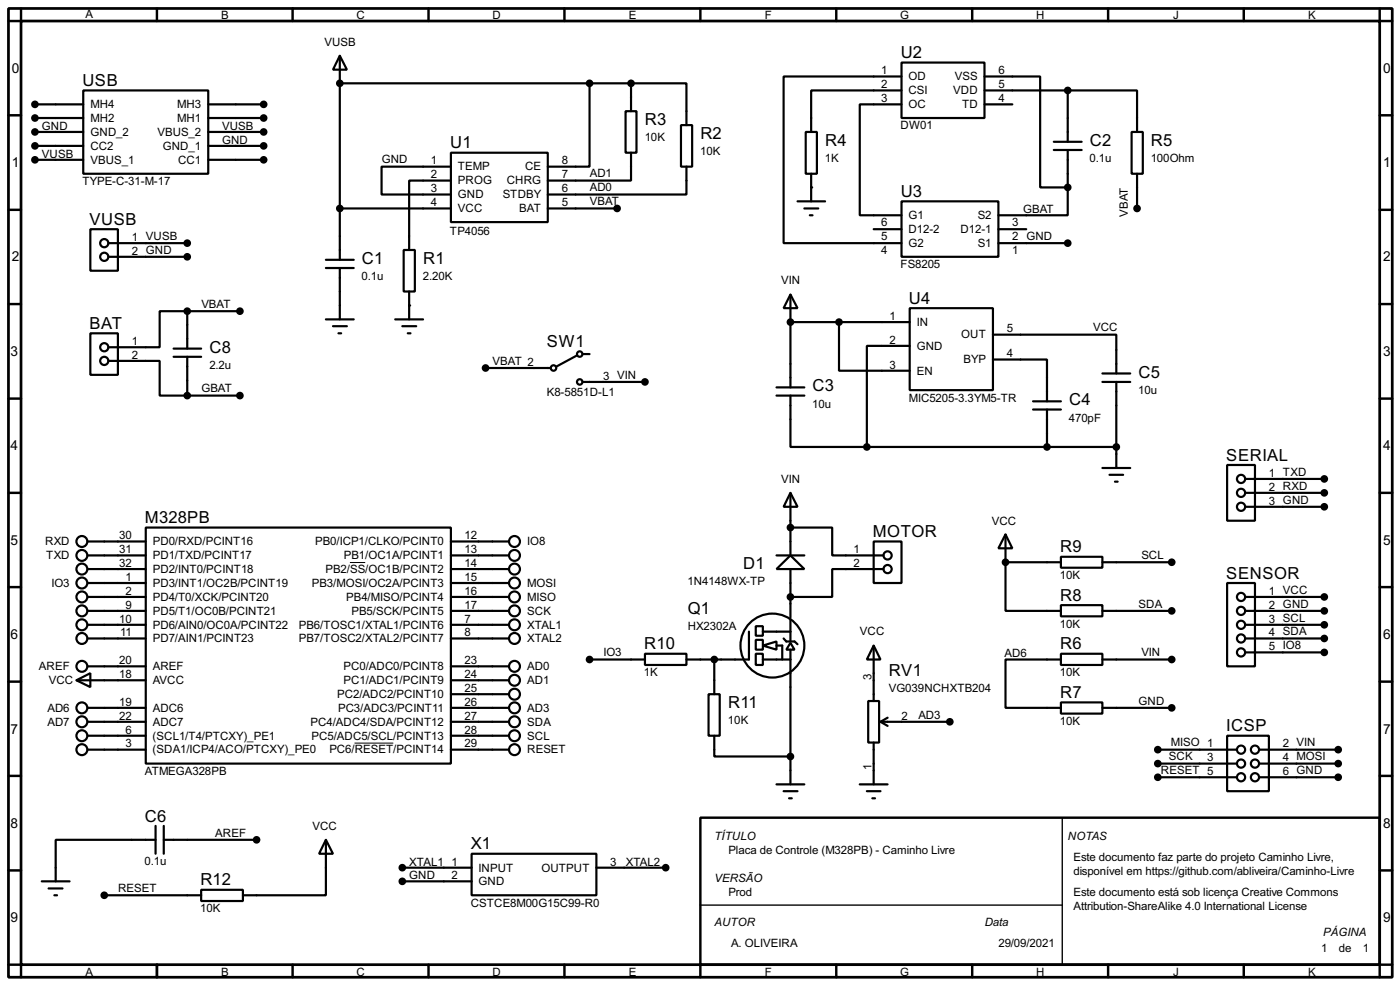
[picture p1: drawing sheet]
<svg xmlns="http://www.w3.org/2000/svg" width="256mm" height="180mm" viewBox="0 0 256 180" stroke-linecap="round" stroke-linejoin="round" font-family="sans-serif">
<path d="M1.6 1.6h253.5v177.3h-253.5zM3.9 3.9h248.9v172.7h-248.9z" fill="none" stroke="#000" stroke-width=".5"/>
<g fill="none" stroke="#000" stroke-width=".45">
<path d="M3.9 1.6v2.3h-2.3M28.8 1.6v2.3M53.6 1.6v2.3M78.5 1.6v2.3M103.4 1.6v2.3M128.3 1.6v2.3M153.2 1.6v2.3M178.1 1.6v2.3M203 1.6v2.3M227.9 1.6v2.3M252.8 1.6v2.3h2.3M1.6 21.1h2.3"/>
<path d="M1.6 38.4h2.3M252.8 21.1h2.3M252.8 38.4h2.3M1.6 55.7h2.3M252.8 55.7h2.3M1.6 73h2.3M252.8 73h2.3M1.6 90.2h2.3M252.8 90.2h2.3M1.6 107.5h2.3M252.8 107.5h2.3M1.6 124.8h2.3"/>
<path d="M252.8 124.8h2.3M1.6 142h2.3M1.6 159.3h2.3M128.3 149.7h124.5v26.9h-124.5zM252.8 142h2.3M252.8 159.3h2.3M1.6 176.6h2.3v2.3M28.8 176.6v2.3M53.6 176.6v2.3M78.5 176.6v2.3M103.4 176.6v2.3M128.3 176.6v2.3"/>
<path d="M153.2 176.6v2.3M178.1 176.6v2.3M203 176.6v2.3M227.9 176.6v2.3M255.1 176.6h-2.3v2.3"/>
</g>
<path d="M194.6 149.7v26.9M128.3 165.7h66.3" fill="none" stroke="#000" stroke-width=".25"/>
<g fill="none" stroke="#000" stroke-width=".4">
<path d="M6.4 19.1h8.9M15.3 16.6h22.9v15.2h-22.9zM38.2 19.1h10.1M62.3 10.2l1.3 2.6h-2.6zM62.3 10.2v37.4M62.3 15.3h53.3M108 15.3v15.2h-7.6M115.6 15.3h10.2v7.6M115.6 15.3v5.1M165.2 11.5h15.2v10.1h-15.2zM165.2 16.6h-16.6v7.6M165.2 14h-21.6v30.5h21.6"/>
<path d="M165.2 19.1h-7.7v20.3h7.7M180.4 14h10.2v20.3h5M180.4 16.6h15.2M180.4 19.1h5.1M195.6 16.6h12.7v7.6M195.6 16.6v9.4M6.4 26.7h8.9M6.4 24.2h8.9M6.4 29.3h8.9M6.4 21.6h8.9M38.2 26.7h10.1M38.2 24.2h10.1"/>
<path d="M38.2 29.3h10.1M38.2 21.6h10.1M62.3 38.2h20.3M82.6 28h17.8v12.7h-17.8zM82.6 30.5h-12.7v5.1h12.7M82.6 33.1h-7.6v12.7M100.4 38.2h12.7M114.6 20.4h2v7.6h-2zM115.6 28v5.1h-15.2M124.8 22.9h2v7.6h-2zM125.8 30.5v5.1h-25.4M146.1 36.9h5.1"/>
<path d="M147.4 38.2h2.5M147.6 24.2h2.1v7.6h-2.1zM148.4 39.4h.5M148.6 31.8v5.1M165.2 36.9h17.7v10.1h-17.7zM193.1 26h5.1M193.1 27.5h5.1M195.6 34.3v5.1h-12.7M195.6 27.5v6.8M207.3 24.2h2.1v7.6h-2.1zM208.3 31.8v6.4M16.6 42h5v7.6h-5z"/>
<path d="M19.9 44.5h14.4M19.9 47h14.4M34.3 57h-5v6.6h-9.4M34.3 57v6.8M34.3 57h9.7M59.7 49.1h5.1M59.7 47.6h5.1M59.7 58.5h5.1M61 59.7h2.6M62.3 49.1v9.4M72.4 58.5h5.1M73.7 59.7h2.6"/>
<path d="M74 45.8h2v7.6h-2zM75 53.4v5.1M144.8 53.9l1.3 2.5h-2.5zM144.8 59h21.9M144.8 53.9v17M153.7 59v8.9h13M160.1 42h5.1M166.7 56.4h15.2v15h-15.2zM182.9 44.5h12.7M182.9 42h5.1M16.6 61h5v7.6h-5zM19.9 66.1h9.4v6.3h5"/>
<path d="M31.8 63.8h5.1M31.8 65.3h5.1M34.3 65.3v7.1M34.3 72.4h9.7M62 61h.5M74.7 61h.5M89 67.4h11.9M105.7 65.1l-3.8 2M106.7 69.9h11.5M106.7 64.8h1.3M142.3 72.4h5.1M142.3 70.9h5.1"/>
<path d="M144.8 72.4v9.4h14M166.7 63.3h-7.9v18.5M181.9 61.3h22.6v7.1M181.9 65.8h9.9v7.7M189.3 73.5h5.1M189.3 75h5.1M191.8 75v6.8M202 69.9h5.1M202 68.4h5.1M204.5 69.9v15.8M16.1 99.1h10.6M26.7 96.6h55.9v43.2h-55.9z"/>
<path d="M82.6 99.1h10.7M144.8 90.2l1.3 2.6h-2.5zM144.8 96.6h7.7v5.1h9.4M144.8 90.2v11.5M158.8 81.8h45.7M160.1 99.1h5.1v7.6h-5.1zM184.2 97.8l1.3 2.6h-2.6zM184.2 97.8v5.1M202 85.7h5.1M203.3 86.9h2.5M204.3 88.2h.5M224.8 85.1h5.1v10.2h-5.1z"/>
<path d="M228.1 87.7h14.5M228.1 90.2h14.5M228.1 92.8h14.5M16.1 116.9h10.6M16.1 114.4h10.6M16.1 111.8h10.6M16.1 109.3h10.6M16.1 106.7h10.6M16.1 104.2h10.6M16.1 101.7h10.6M82.6 116.9h10.7M82.6 114.4h10.7"/>
<path d="M82.6 111.8h10.7M82.6 109.3h10.7M82.6 106.7h10.7M82.6 104.2h10.7M82.6 101.7h10.7M118.2 119.7h7.6v2h-7.6zM137.2 115.6v5.1h-11.4M138.5 114.6h1.3v1.8h-1.3zM138.5 119.7h1.3v2h-1.3zM138.5 117.1h1.3v1.8h-1.3zM139.8 118.2l2.5-.8v1.5zM139.8 115.6h5"/>
<path d="M142.3 104.2l2.5-2.5 2.6 2.5zM142.3 101.7h5.1M142.3 118.2h1v2.5M143.6 116.9l.5 .5h1.5l.5 .5M144.8 117.7l.8 1.2h-1.5zM144.8 104.2v8.9M144.8 113.3v4.1M144.8 118.9v24.7M160.1 118.2l1.2 2.5h-2.5zM160.1 118.2v10.1M161.9 104.2h-9.4v5.1h-7.7M184.2 102.9v8.9h10.2"/>
<path d="M184.2 102.9h10.2M194.4 110.8h7.6v2h-7.6zM194.4 101.9h7.6v2h-7.6zM194.4 119.7h7.6v2h-7.6zM202 111.8h12.7M202 102.9h12.7M224.8 106.7h5.1v15.3h-5.1zM228.1 116.9h14.5M228.1 114.4h14.5M228.1 111.8h14.5M228.1 109.3h14.5M228.1 119.4h14.5"/>
<path d="M14 124.5l2.6-1.3v2.6zM14 124.5h12.7M16.1 122h10.6M16.1 129.6h10.6M16.1 132.1h10.6M16.1 134.7h10.6M16.1 137.2h10.6M82.6 122h10.7M82.6 124.5h10.7M82.6 127.1h10.7M82.6 129.6h10.7M82.6 132.1h10.7"/>
<path d="M82.6 134.7h10.7M82.6 137.2h10.7M108 120.7h10.2M129.8 127.1h2.1v7.6h-2.1zM130.9 134.7v3.8h13.9M130.9 120.7v6.4M139.8 120.7h5M159.1 128.3h2v7.6h-2zM160.1 135.9v7.7M161.3 132.1h12.7M161.3 132.1l1.3 .8M162.6 131.4l-1.3 .7"/>
<path d="M194.4 128.6h7.6v2h-7.6zM194.4 120.7h-10.2v8.9h10.2M202 129.6h12.7M202 120.7h12.7M212.1 137.2h14.5M212.1 139.8h14.5M224.8 134.7h7.7v10.1h-7.7zM230.7 137.2h14.5M230.7 139.8h14.5M28.5 153.7h-18.3v7.6M28.5 151.2v5.1M30 153.7h17"/>
<path d="M30 151.2v5.1M59.7 153.7l1.3 2.6h-2.5zM59.7 153.7v10.2h-15.2M73.7 158.8h12.7M86.4 156.3h22.9v7.6h-22.9zM109.3 158.8h12.7M142.3 143.6h5.1M143.6 144.8h2.5M144.6 146.1h.5M157.5 143.6h5.1M158.8 144.8h2.5M159.8 146.1h.5"/>
<path d="M212.1 142.3h14.5M230.7 142.3h14.5M7.7 161.3h5.1M8.9 162.6h2.6M10 163.9h.5M19.1 163.9h17.8M36.9 162.9h7.6v2h-7.6zM73.7 161.3h12.7"/>
<circle cx="19.1" cy="47" r=".75"/>
<circle cx="19.1" cy="44.5" r=".75"/>
<circle cx="19.1" cy="66.1" r=".75"/>
<circle cx="19.1" cy="63.6" r=".75"/>
<circle cx="101.4" cy="67.4" r=".5"/>
<circle cx="106.2" cy="64.8" r=".5"/>
<circle cx="106.2" cy="69.9" r=".5"/>
<circle cx="15" cy="99.1" r="1"/>
<circle cx="94.2" cy="99.1" r="1"/>
<circle cx="227.3" cy="90.2" r=".75"/>
<circle cx="227.3" cy="92.8" r=".75"/>
<circle cx="227.3" cy="87.7" r=".75"/>
<circle cx="15" cy="109.3" r="1"/>
<circle cx="15" cy="114.4" r="1"/>
<circle cx="15" cy="106.7" r="1"/>
<circle cx="15" cy="104.2" r="1"/>
<circle cx="15" cy="111.8" r="1"/>
<circle cx="15" cy="101.7" r="1"/>
<circle cx="15" cy="116.9" r="1"/>
<circle cx="94.2" cy="114.4" r="1"/>
<circle cx="94.2" cy="104.2" r="1"/>
<circle cx="94.2" cy="106.7" r="1"/>
<circle cx="94.2" cy="111.8" r="1"/>
<circle cx="94.2" cy="116.9" r="1"/>
<circle cx="94.2" cy="109.3" r="1"/>
<circle cx="94.2" cy="101.7" r="1"/>
<circle cx="141.5" cy="118.2" r="5.9"/>
<circle cx="162.6" cy="101.7" r=".75"/>
<circle cx="162.6" cy="104.2" r=".75"/>
<circle cx="227.3" cy="116.9" r=".75"/>
<circle cx="227.3" cy="114.4" r=".75"/>
<circle cx="227.3" cy="109.3" r=".75"/>
<circle cx="227.3" cy="119.4" r=".75"/>
<circle cx="227.3" cy="111.8" r=".75"/>
<circle cx="15" cy="137.2" r="1"/>
<circle cx="15" cy="129.6" r="1"/>
<circle cx="15" cy="132.1" r="1"/>
<circle cx="15" cy="134.7" r="1"/>
<circle cx="15" cy="122" r="1"/>
<circle cx="94.2" cy="122" r="1"/>
<circle cx="94.2" cy="132.1" r="1"/>
<circle cx="94.2" cy="129.6" r="1"/>
<circle cx="94.2" cy="127.1" r="1"/>
<circle cx="94.2" cy="124.5" r="1"/>
<circle cx="94.2" cy="134.7" r="1"/>
<circle cx="94.2" cy="137.2" r="1"/>
<circle cx="227.3" cy="137.2" r=".75"/>
<circle cx="227.3" cy="139.8" r=".75"/>
<circle cx="229.9" cy="137.2" r=".75"/>
<circle cx="229.9" cy="139.8" r=".75"/>
<circle cx="227.3" cy="142.3" r=".75"/>
<circle cx="229.9" cy="142.3" r=".75"/>
</g>
<g fill="#000">
<circle cx="62.3" cy="15.3" r=".2"/>
<circle cx="148.6" cy="34.3" r=".2"/>
<circle cx="75" cy="55.9" r=".2"/>
<circle cx="144.8" cy="59" r=".2"/>
<circle cx="184.2" cy="102.9" r=".2"/>
</g>
<path d="M64.1 103h2.8M65 136h7.1" fill="none" stroke="#000" stroke-width=".18"/>
<g fill="#000" stroke="#000" stroke-width=".4">
<circle cx="6.4" cy="19.1" r=".5"/>
<circle cx="48.3" cy="19.1" r=".5"/>
<circle cx="62.2" cy="15.3" r=".5"/>
<circle cx="108" cy="15.3" r=".5"/>
<circle cx="115.6" cy="15.3" r=".5"/>
<circle cx="195.6" cy="16.6" r=".5"/>
<circle cx="6.4" cy="24.2" r=".5"/>
<circle cx="6.4" cy="21.6" r=".5"/>
<circle cx="6.4" cy="29.3" r=".5"/>
<circle cx="6.4" cy="26.7" r=".5"/>
<circle cx="48.3" cy="24.2" r=".5"/>
<circle cx="48.3" cy="21.6" r=".5"/>
<circle cx="48.3" cy="29.3" r=".5"/>
<circle cx="48.3" cy="26.7" r=".5"/>
<circle cx="62.2" cy="38.2" r=".5"/>
<circle cx="113" cy="38.2" r=".5"/>
<circle cx="195.6" cy="34.3" r=".5"/>
<circle cx="208.3" cy="38.2" r=".5"/>
<circle cx="34.3" cy="44.5" r=".5"/>
<circle cx="34.3" cy="47" r=".5"/>
<circle cx="34.3" cy="57" r=".5"/>
<circle cx="43.9" cy="57" r=".5"/>
<circle cx="144.8" cy="59" r=".5"/>
<circle cx="153.7" cy="59" r=".5"/>
<circle cx="195.6" cy="44.5" r=".5"/>
<circle cx="34.3" cy="72.4" r=".5"/>
<circle cx="43.9" cy="72.4" r=".5"/>
<circle cx="88.9" cy="67.4" r=".5"/>
<circle cx="118.1" cy="69.9" r=".5"/>
<circle cx="144.8" cy="96.6" r=".5"/>
<circle cx="158.8" cy="81.8" r=".5"/>
<circle cx="191.8" cy="81.8" r=".5"/>
<circle cx="204.5" cy="81.8" r=".5"/>
<circle cx="242.6" cy="92.8" r=".5"/>
<circle cx="242.6" cy="90.2" r=".5"/>
<circle cx="242.6" cy="87.7" r=".5"/>
<circle cx="144.8" cy="109.3" r=".5"/>
<circle cx="184.2" cy="102.9" r=".5"/>
<circle cx="214.6" cy="102.9" r=".5"/>
<circle cx="214.6" cy="111.8" r=".5"/>
<circle cx="242.6" cy="114.4" r=".5"/>
<circle cx="242.6" cy="119.4" r=".5"/>
<circle cx="242.6" cy="109.3" r=".5"/>
<circle cx="242.6" cy="116.9" r=".5"/>
<circle cx="242.6" cy="111.8" r=".5"/>
<circle cx="108" cy="120.7" r=".5"/>
<circle cx="130.8" cy="120.7" r=".5"/>
<circle cx="144.8" cy="138.5" r=".5"/>
<circle cx="174" cy="132.1" r=".5"/>
<circle cx="212.1" cy="137.2" r=".5"/>
<circle cx="212.1" cy="139.8" r=".5"/>
<circle cx="214.6" cy="120.7" r=".5"/>
<circle cx="214.6" cy="129.6" r=".5"/>
<circle cx="245.1" cy="137.2" r=".5"/>
<circle cx="245.1" cy="139.8" r=".5"/>
<circle cx="47" cy="153.7" r=".5"/>
<circle cx="73.7" cy="158.8" r=".5"/>
<circle cx="121.9" cy="158.8" r=".5"/>
<circle cx="212.1" cy="142.3" r=".5"/>
<circle cx="245.1" cy="142.3" r=".5"/>
<circle cx="19.1" cy="163.9" r=".5"/>
<circle cx="73.7" cy="161.3" r=".5"/>
</g>
<g font-size="3.4">
<text x="165" y="10.6">U2</text>
<text x="15.1" y="15.7">USB</text>
<text x="118.2" y="22.9">R3</text>
<text x="82.5" y="27.2">U1</text>
<text x="128.3" y="25.4">R2</text>
<text x="151.2" y="26.7">R4</text>
<text x="199.7" y="26.7">C2</text>
<text x="210.9" y="26.7">R5</text>
<text x="16.4" y="41.2">VUSB</text>
<text x="165" y="36">U3</text>
<text x="66.3" y="48.3">C1</text>
<text x="77.5" y="48.3">R1</text>
<text x="166.5" y="55.6">U4</text>
<text x="16.4" y="60.2">BAT</text>
<text x="38.4" y="64.6">C8</text>
<text x="100.2" y="63.5">SW1</text>
<text x="148.9" y="71.6">C3</text>
<text x="208.6" y="69.1">C5</text>
<text x="195.9" y="74.2">C4</text>
<text x="224.7" y="84.3">SERIAL</text>
<text x="26.6" y="95.8">M328PB</text>
<text x="159.9" y="98.3">MOTOR</text>
<text x="194.2" y="101.1">R9</text>
<text x="136.2" y="104.2">D1</text>
<text x="224.7" y="105.9">SENSOR</text>
<text x="126" y="112.3">Q1</text>
<text x="194.2" y="110">R8</text>
<text x="118" y="118.9">R10</text>
<text x="194.2" y="118.9">R6</text>
<text x="162.9" y="123.7">RV1</text>
<text x="133.4" y="129.6">R11</text>
<text x="194.2" y="127.8">R7</text>
<text x="224.7" y="133.9">ICSP</text>
<text x="26.6" y="150.4">C6</text>
<text x="86.3" y="155.5">X1</text>
<text x="36.7" y="162.1">R12</text>
</g>
<g font-size="2.8">
<text x="2.2" y="13.4">0</text>
<text x="253.4" y="13.4">0</text>
<text x="2.2" y="30.6">1</text>
<text x="253.4" y="30.6">1</text>
<text x="2.2" y="47.9">2</text>
<text x="253.4" y="47.9">2</text>
<text x="1.9" y="65.2">3</text>
<text x="253.4" y="65.2">3</text>
<text x="1.9" y="82.4">4</text>
<text x="253.4" y="82.4">4</text>
<text x="1.9" y="99.7">5</text>
<text x="253.4" y="99.7">5</text>
<text x="1.9" y="117">6</text>
<text x="253.4" y="117">6</text>
<text x="1.9" y="134.3">7</text>
<text x="253.4" y="134.3">7</text>
<text x="1.9" y="151.5">8</text>
<text x="253.4" y="151.5">8</text>
<text x="1.9" y="168.8">9</text>
<text x="253.4" y="168.8">9</text>
</g>
<g font-size="2.4">
<text x="15.6" y="3.2">A</text>
<text x="40.5" y="3.5">B</text>
<text x="65.3" y="3.5">C</text>
<text x="90.2" y="3.5">D</text>
<text x="115.2" y="3.5">E</text>
<text x="140.1" y="3.5">F</text>
<text x="164.9" y="3.5">G</text>
<text x="189.8" y="3.5">H</text>
<text x="214.9" y="3.5">J</text>
<text x="239.6" y="3.5">K</text>
<text x="59.4" y="8.3">VUSB</text>
<text x="161.5" y="13.6">1</text>
<text x="161.5" y="16.2">2</text>
<text x="166.4" y="14.7">OD</text>
<text x="166.4" y="17.3">CSI</text>
<text x="174.6" y="17.3">VDD</text>
<text x="174.9" y="14.7">VSS</text>
<text x="182.9" y="13.6">6</text>
<text x="182.9" y="16.2">5</text>
<text x="7.7" y="23.8">GND</text>
<text x="16.6" y="22.3">MH2</text>
<text x="16.6" y="19.8">MH4</text>
<text x="32.5" y="22.3">MH1</text>
<text x="32.5" y="19.8">MH3</text>
<text x="40.7" y="23.8">VUSB</text>
<text x="161.5" y="18.7">3</text>
<text x="165" y="23.7">DW01</text>
<text x="166.4" y="19.8">OC</text>
<text x="176.2" y="19.8">TD</text>
<text x="182.9" y="18.7">4</text>
<text x="7.7" y="28.9">VUSB</text>
<text x="16.6" y="30">VBUS_1</text>
<text x="16.6" y="27.4">CC2</text>
<text x="16.6" y="24.9">GND_2</text>
<text x="28.8" y="24.9">VBUS_2</text>
<text x="29.8" y="27.4">GND_1</text>
<text x="32.6" y="30">CC1</text>
<text x="40.7" y="26.4">GND</text>
<text x="69.9" y="29.9">GND</text>
<text x="118.1" y="25.9">10K</text>
<text x="128.3" y="28.4">10K</text>
<text x="151.1" y="29.6">1K</text>
<text x="199.6" y="29.6">0.1u</text>
<text x="210.8" y="29.6">100Ohm</text>
<text x="15.1" y="33.9">TYPE-C-31-M-17</text>
<text x="78.9" y="30.1">1</text>
<text x="78.9" y="32.6">2</text>
<text x="78.9" y="35.2">3</text>
<text x="83.9" y="31.2">TEMP</text>
<text x="83.9" y="33.8">PROG</text>
<text x="92.8" y="33.8">CHRG</text>
<text x="96.2" y="31.2">CE</text>
<text x="102.9" y="35.2">6</text>
<text x="102.9" y="32.6">7</text>
<text x="102.9" y="30.1">8</text>
<text x="108" y="32.5">AD1</text>
<text x="108" y="35">AD0</text>
<text x="78.9" y="37.7">4</text>
<text x="83.9" y="36.3">GND</text>
<text x="83.9" y="38.8">VCC</text>
<text x="92.1" y="36.3">STDBY</text>
<text x="95.1" y="38.8">BAT</text>
<text x="102.9" y="37.7">5</text>
<text x="108" y="37.6">VBAT</text>
<text x="161.5" y="41.3">6</text>
<text x="166.4" y="40.1">G1</text>
<text x="179.1" y="40.1">S2</text>
<text x="185.5" y="41.3">3</text>
<text x="187.4" y="39">GBAT</text>
<text x="206.6" y="39.7" transform="rotate(-90 206.6 39.7)">VBAT</text>
<text x="24.2" y="44.1">1 VUSB</text>
<text x="24.2" y="46.6">2 GND</text>
<text x="82.4" y="43">TP4056</text>
<text x="161.5" y="46.4">4</text>
<text x="161.5" y="43.9">5</text>
<text x="166.4" y="45.2">G2</text>
<text x="166.4" y="42.7">D12-2</text>
<text x="176" y="42.7">D12-1</text>
<text x="179.1" y="45.2">S1</text>
<text x="185.5" y="46.4">1</text>
<text x="185.5" y="43.9">2 GND</text>
<text x="66.3" y="51.3">0.1u</text>
<text x="77.5" y="51.3">2.20K</text>
<text x="143.1" y="52.1">VIN</text>
<text x="165" y="49.1">FS8205</text>
<text x="36.9" y="56.3">VBAT</text>
<text x="163" y="58.6">1</text>
<text x="167.9" y="59.6">IN</text>
<text x="24.2" y="63.1">1</text>
<text x="24.2" y="65.6">2</text>
<text x="163" y="62.9">2</text>
<text x="167.9" y="64">GND</text>
<text x="176.1" y="62">OUT</text>
<text x="184.5" y="60.9">5</text>
<text x="184.5" y="65.4">4</text>
<text x="200.2" y="60.7">VCC</text>
<text x="36.9" y="71.8">GBAT</text>
<text x="38.4" y="67.5">2.2u</text>
<text x="90.2" y="66.7">VBAT 2</text>
<text x="110.5" y="69.5">3 VIN</text>
<text x="163" y="67.4">3</text>
<text x="167.9" y="68.6">EN</text>
<text x="176.5" y="66.5">BYP</text>
<text x="100.2" y="72.5">K8-5851D-L1</text>
<text x="148.8" y="74.6">10u</text>
<text x="166.5" y="73.5">MIC5205-3.3YM5-TR</text>
<text x="195.8" y="77.2">470pF</text>
<text x="208.5" y="72.1">10u</text>
<text x="143.1" y="88.4">VIN</text>
<text x="232.5" y="87.3">1 TXD</text>
<text x="232.5" y="89.8">2 RXD</text>
<text x="232.5" y="92.4">3 GND</text>
<text x="8.3" y="99.8">RXD</text>
<text x="21.9" y="101.2">31</text>
<text x="21.9" y="98.7">30</text>
<text x="28" y="99.8">PD0/RXD/PCINT16</text>
<text x="57.7" y="99.8">PB0/ICP1/CLKO/PCINT0</text>
<text x="85.1" y="98.7">12</text>
<text x="85.1" y="101.2">13</text>
<text x="96.6" y="99.8">IO8</text>
<text x="156.4" y="101.2">1</text>
<text x="181.7" y="96">VCC</text>
<text x="8.5" y="102.4">TXD</text>
<text x="9.4" y="107.4">IO3</text>
<text x="21.9" y="103.8">32</text>
<text x="23" y="106.3">1</text>
<text x="28" y="107.4">PD3/INT1/OC2B/PCINT19</text>
<text x="28" y="104.9">PD2/INT0/PCINT18</text>
<text x="28" y="102.4">PD1/TXD/PCINT17</text>
<text x="57.1" y="107.4">PB3/MOSI/OC2A/PCINT3</text>
<text x="59.6" y="104.9">PB2/SS/OC1B/PCINT2</text>
<text x="63" y="102.4">PB1/OC1A/PCINT1</text>
<text x="85.1" y="106.3">15</text>
<text x="85.1" y="103.8">14</text>
<text x="96.6" y="107.4">MOSI</text>
<text x="126" y="107.2">1N4148WX-TP</text>
<text x="156.4" y="103.8">2</text>
<text x="194.2" y="106">10K</text>
<text x="209.1" y="102.3">SCL</text>
<text x="21.9" y="114">10</text>
<text x="23" y="111.4">9</text>
<text x="23" y="108.9">2</text>
<text x="28" y="112.5">PD5/T1/OC0B/PCINT21</text>
<text x="28" y="110">PD4/T0/XCK/PCINT20</text>
<text x="63.4" y="110">PB4/MISO/PCINT4</text>
<text x="64.4" y="112.5">PB5/SCK/PCINT5</text>
<text x="85.1" y="108.9">16</text>
<text x="85.1" y="111.4">17</text>
<text x="85.1" y="114">7</text>
<text x="96.6" y="112.5">SCK</text>
<text x="96.6" y="110">MISO</text>
<text x="208.6" y="111.2">SDA</text>
<text x="232.5" y="108.9">1 VCC</text>
<text x="232.5" y="111.4">2 GND</text>
<text x="232.5" y="114">3 SCL</text>
<text x="22" y="116.5">11</text>
<text x="28" y="115.1">PD6/AIN0/OC0A/PCINT22</text>
<text x="28" y="117.6">PD7/AIN1/PCINT23</text>
<text x="54.7" y="117.6">PB7/TOSC2/XTAL2/PCINT7</text>
<text x="54.7" y="115.1">PB6/TOSC1/XTAL1/PCINT6</text>
<text x="85.1" y="116.5">8</text>
<text x="96.6" y="115.1">XTAL1</text>
<text x="96.6" y="117.6">XTAL2</text>
<text x="126" y="115.3">HX2302A</text>
<text x="157.5" y="116.3">VCC</text>
<text x="194.2" y="114.9">10K</text>
<text x="232.5" y="116.5">4 SDA</text>
<text x="232.5" y="119">5 IO8</text>
<text x="7.1" y="122.7">AREF</text>
<text x="8.9" y="125.2">VCC</text>
<text x="21.9" y="124.1">18</text>
<text x="21.9" y="121.6">20</text>
<text x="28" y="125.2">AVCC</text>
<text x="28" y="122.7">AREF</text>
<text x="62.9" y="125.2">PC1/ADC1/PCINT9</text>
<text x="62.9" y="122.7">PC0/ADC0/PCINT8</text>
<text x="85.1" y="124.1">24</text>
<text x="85.1" y="121.6">23</text>
<text x="96.6" y="122.7">AD0</text>
<text x="96.6" y="125.2">AD1</text>
<text x="110.5" y="120.1">IO3</text>
<text x="118" y="123.8">1K</text>
<text x="159.7" y="124.5" transform="rotate(-90 159.7 124.5)">3</text>
<text x="184" y="120.3">AD6</text>
<text x="194.2" y="123.8">10K</text>
<text x="209.1" y="120.1">VIN</text>
<text x="8.7" y="130.3">AD6</text>
<text x="21.9" y="129.2">19</text>
<text x="21.9" y="131.7">22</text>
<text x="28" y="130.3">ADC6</text>
<text x="61.8" y="127.8">PC2/ADC2/PCINT10</text>
<text x="61.9" y="130.3">PC3/ADC3/PCINT11</text>
<text x="85.1" y="131.7">27</text>
<text x="85.1" y="129.2">26</text>
<text x="85.1" y="126.7">25</text>
<text x="96.6" y="130.3">AD3</text>
<text x="162.8" y="126.6">VG039NCHXTB204</text>
<text x="165.2" y="131.7">2</text>
<text x="168.2" y="131.5">AD3</text>
<text x="208.6" y="129">GND</text>
<text x="8.7" y="132.8">AD7</text>
<text x="23" y="134.3">6</text>
<text x="23" y="136.8">3</text>
<text x="28" y="135.4">(SCL1/T4/PTCXY)_PE1</text>
<text x="28" y="137.9">(SDA1/ICP4/ACO/PTCXY)_PE0</text>
<text x="28" y="132.8">ADC7</text>
<text x="56.9" y="132.8">PC4/ADC4/SDA/PCINT12</text>
<text x="57.1" y="135.4">PC5/ADC5/SCL/PCINT13</text>
<text x="60.3" y="137.9">PC6/RESET/PCINT14</text>
<text x="85.1" y="136.8">29</text>
<text x="85.1" y="134.3">28</text>
<text x="96.6" y="132.8">SDA</text>
<text x="96.6" y="135.4">SCL</text>
<text x="96.6" y="137.9">RESET</text>
<text x="133.4" y="132.6">10K</text>
<text x="194.2" y="132.7">10K</text>
<text x="214.5" y="136.6">MISO 1</text>
<text x="235" y="136.8">2 VIN</text>
<text x="26.5" y="141.9">ATMEGA328PB</text>
<text x="159.6" y="140.9" transform="rotate(-90 159.6 140.9)">1</text>
<text x="212.7" y="141.7">RESET 5</text>
<text x="214.1" y="139.2">SCK</text>
<text x="221.2" y="139.4">3</text>
<text x="235" y="139.4">4 MOSI</text>
<text x="235" y="141.9">6 GND</text>
<text x="39.4" y="153.1">AREF</text>
<text x="57.2" y="151.9">VCC</text>
<text x="130.9" y="153.8">TÍTULO</text>
<text x="195.6" y="153.8">NOTAS</text>
<text x="26.5" y="158.4">0.1u</text>
<text x="75" y="158.5">XTAL1</text>
<text x="75" y="161">GND</text>
<text x="82.7" y="158.4">1</text>
<text x="82.7" y="160.9">2</text>
<text x="87.7" y="159.5">INPUT</text>
<text x="99.2" y="159.5">OUTPUT</text>
<text x="111.8" y="158.4">3</text>
<text x="114.6" y="158.5">XTAL2</text>
<text x="130.9" y="161.4">VERSÃO</text>
<text x="133.4" y="156.4">Placa de Controle (M328PB) - Caminho Livre</text>
<text x="196.7" y="160.2">disponível em https://github.com/abliveira/Caminho-Livre</text>
<text x="196.7" y="157.7">Este documento faz parte do projeto Caminho Livre,</text>
<text x="21.6" y="163.3">RESET</text>
<text x="36.7" y="167">10K</text>
<text x="86.2" y="166">CSTCE8M00G15C99-R0</text>
<text x="87.7" y="162">GND</text>
<text x="133.4" y="164">Prod</text>
<text x="196.7" y="164">Este documento está sob licença Creative Commons</text>
<text x="196.7" y="166.5">Attribution-ShareAlike 4.0 International License</text>
<text x="130.9" y="169.5">AUTOR</text>
<text x="133.9" y="173.4">A. OLIVEIRA</text>
<text x="180.4" y="169.5">Data</text>
<text x="182.9" y="173.4">29/09/2021</text>
<text x="242.4" y="171.3">PÁGINA</text>
<text x="15.6" y="178.6">A</text>
<text x="40.5" y="178.6">B</text>
<text x="65.3" y="178.6">C</text>
<text x="90.2" y="178.6">D</text>
<text x="115.2" y="178.6">E</text>
<text x="140.1" y="178.6">F</text>
<text x="164.9" y="178.6">G</text>
<text x="189.8" y="178.6">H</text>
<text x="214.9" y="178.6">J</text>
<text x="239.6" y="178.6">K</text>
<text x="242.1" y="174.2">1</text>
<text x="245.3" y="174.2">de</text>
<text x="249.7" y="174.2">1</text>
</g>
</svg>
